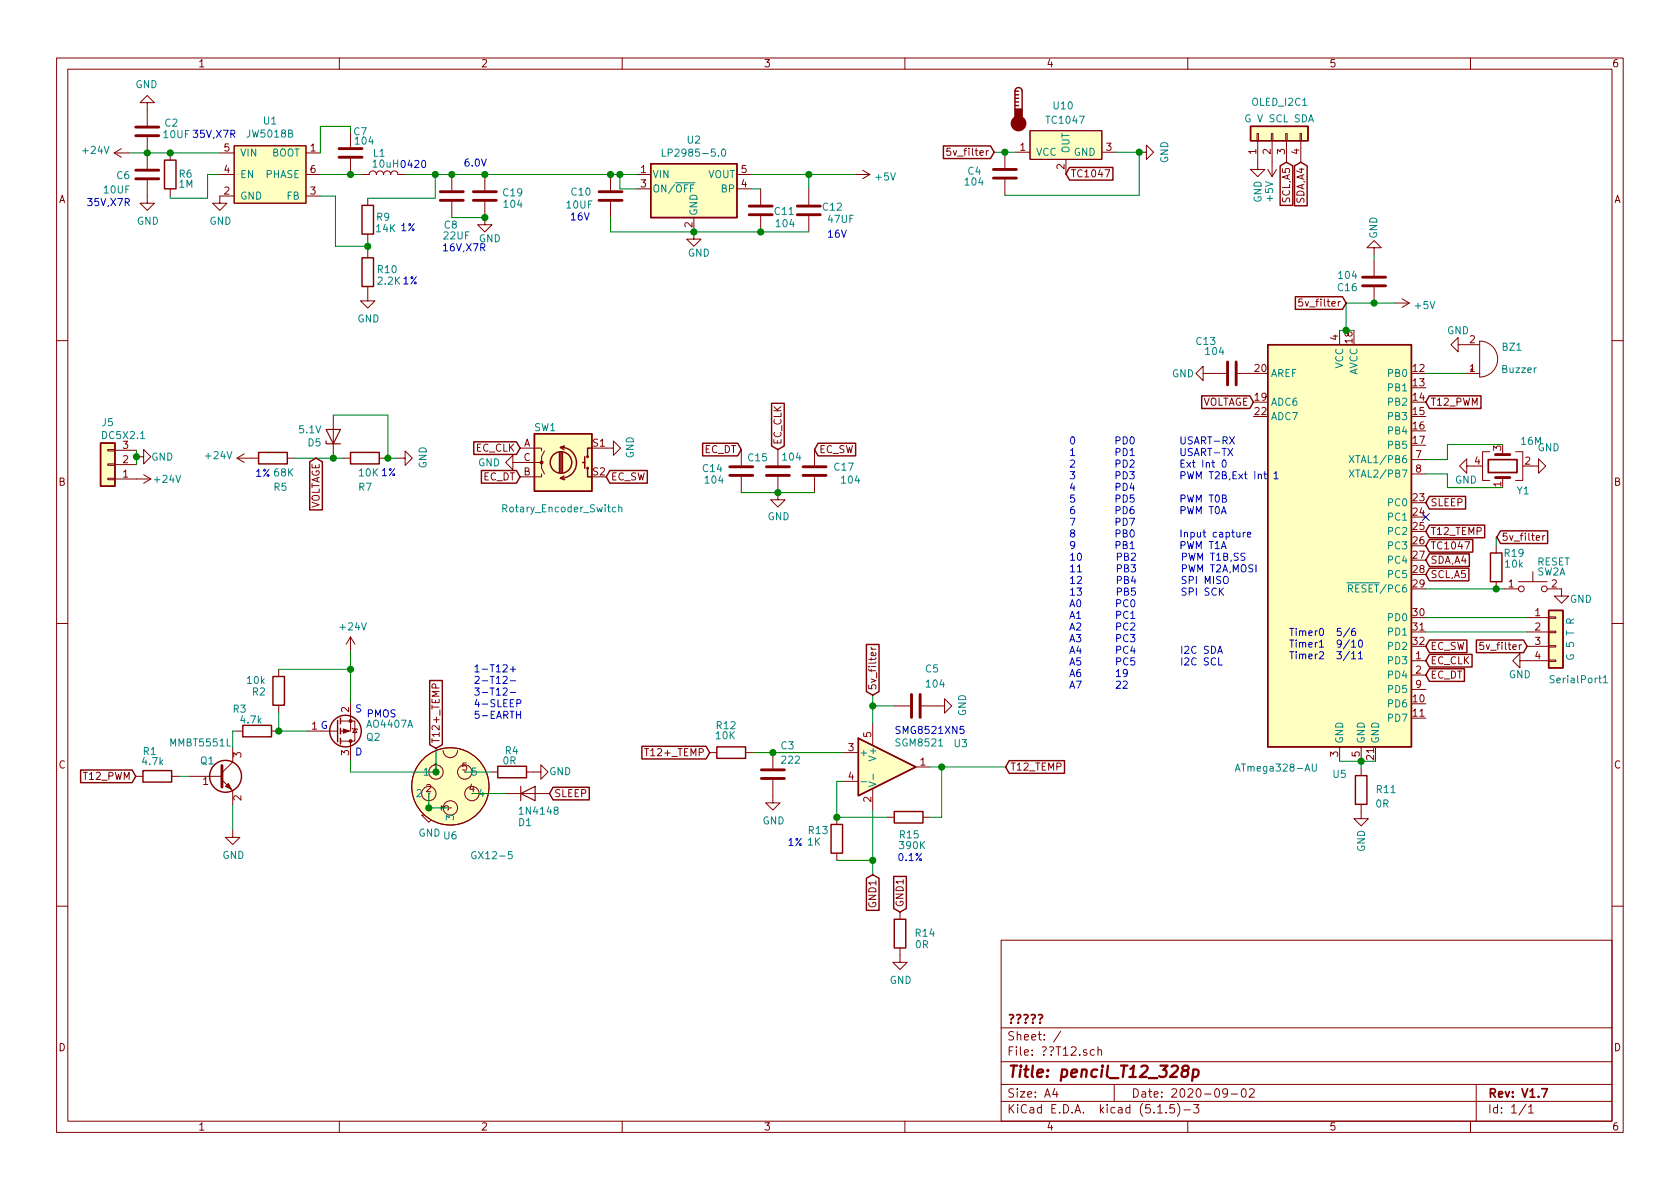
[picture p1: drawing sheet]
<svg xmlns="http://www.w3.org/2000/svg" width="297mm" height="210mm" viewBox="0 0 297 210" stroke-linecap="round" stroke-linejoin="round" font-family="sans-serif">
<g fill="none" stroke="#840000" stroke-width=".18">
<path d="M10 10.3h277v189.9h-277zM12 12.2h273v186.1h-273zM26 18.2h1.3l-1.3-1.3-1.2 1.3h1.2v4M60 10.3v1.9M110 10.3v1.9M160 10.3v1.9M210 10.3v1.9M260 10.3v1.9M20.2 27h2.5M20.2 27l1.3 .8M21.5 26.3l-1.3 .7M26 31.9v4h1.3l-1.3 1.3-1.2-1.3h1.2"/>
<path d="M26 24.3v5.5M30.1 27v1.3M30.1 33.4v1.3M38.9 30.9h2.5M38.9 27h2.5M41.4 25.8h12.7v10.1h-12.7zM41.4 34.7h-2.5v1.2h1.2l-1.2 1.3-1.3-1.3h1.3M54.1 30.9h2.5M54.1 27h2.5M54.1 34.7h2.5M62 23.2v2.8M62 28.1v2.8"/>
<path d="M64 30.9h1.3a.63 .63 0 0 1 .6-.7 .63 .63 0 0 1 .6 .7 .63 .63 0 0 1 .7-.7 .63 .63 0 0 1 .6 .7 .63 .63 0 0 1 .7-.7 .63 .63 0 0 1 .6 .7 .63 .63 0 0 1 .6-.7 .63 .63 0 0 1 .7 .7h1.2M65 35v1.3M79.9 30.9v2.7M79.9 35.7v2.8M85.7 35.7v4h1.3l-1.3 1.3-1.2-1.3h1.2M85.7 30.9v2.7M107.9 30.9v2.7M107.9 35.7v2.8M112.5 30.9h2.6M112.5 33.4h2.6M122.7 38.5v3.8h1.3l-1.3 1.3-1.3-1.3h1.3M130.3 30.9h2.5"/>
<path d="M130.3 33.4h2.5M134.5 33.4v2.8M134.5 38.2v2.8M143 33.4v2.8M143 38.2v2.8M151.3 30.9h2.5M152.5 30.1l1.3 .8M153.8 30.9l-1.3 .7M168 26.2h-.5l-.1 .6 .5-.1 .2 .2v.3l-.2 .3-.5-.1M177.7 26.9v2.8M177.7 31.7v2.8M179.6 26.9h2.5"/>
<path d="M182.1 23.1h12.7v5.1h-12.7zM188.5 28.2v2.5M194.8 26.9h2.6M195.4 30h.8l-.5 1.3M201.4 26.9h1.3v-1.3l1.3 1.3-1.3 1.3v-1.3M222.2 23.6h.3v1.3h-.3zM222.4 24.9v5.1h1.2l-1.2 1.2-1.3-1.2h1.3M224.2 30l.7 1.2M224.8 23.6h.2v1.3h-.2zM224.9 24.9v6.3M225.7 30l-.8 1.2M227.3 23.6h.3v1.3h-.3z"/>
<path d="M227.5 24.9v3.8M229.9 23.6h.2v1.3h-.2zM230 24.9v3.8M65 50.7v2.5h1.3l-1.3 1.3-1.2-1.3h1.2M65 41.4v1.3M65 44.3v1.3M230.3 52.9h-.6l-.1 .6 .5-.1 .3 .2v.3l-.3 .2-.5-.1M236.9 58.4v2.6M243 43.8h1.2l-1.2-1.3-1.3 1.3h1.3v1.3M243 46v2.8M243 50.8v2.8M246.6 53.6h2.6"/>
<path d="M247.9 52.8l1.3 .8M249.2 53.6l-1.3 .8M10 60.2h2M19 79.5h1.3v.3h-1.3zM20.3 79.6h3.8M58.9 73.4v7.6M91.9 79.2h3.9v.6M96.3 79.8l-.5 1v1h-.6M107.2 79.2h1.3v-1.2l1.2 1.2-1.2 1.3v-1.3M131.1 79.5v2.8M137.5 79.5v2.8M144 79.5v2.8"/>
<path d="M212.7 66v-1.2l-1.2 1.2 1.2 1.3v-1.3h4.1M218.8 66h2.8M257.8 61v-1.3l-1.3 1.3 1.3 1.2v-1.2h3.8M259.1 66h2.5M261.6 60.3a3.2 3.2 0 0 1 3.2 3.2 3.2 3.2 0 0 1-3.2 3.2zM263.4 79.9h-1.3v5.1h1.3M265.7 79.9v.5M268 79.9h1.2v5.1h-1.2M285 60.2h2M19 84.6h1.3v.2h-1.3zM19 82h1.3v.3h-1.3zM20.3 84.7h6.4"/>
<path d="M20.3 82.2h3.8M24.1 80.8h1.3v-1.3l1.3 1.3-1.3 1.2v-1.2M25.4 83.9l1.3 .8M26.7 84.7l-1.3 .8M41.9 81l1.3 .8M41.9 81h3.8M43.2 80.3l-1.3 .7M50.8 81h1.3M60.7 81h1.3M67.1 81h1.2M70.4 81h1.2v-1.2l1.3 1.2-1.3 1.3v-1.3M90.7 81.8v-1.3l-1.3 1.3 1.3 1.3v-1.3h5.1v1l.5 1"/>
<path d="M95.8 83.8v.5h-3.9M131.1 84.3v2.8M137.5 84.3v4.1h1.3l-1.3 1.3-1.2-1.3h1.2M144 84.3v2.8M249.6 81.3h2.5M249.6 83.8h2.5M259 95.8h.8l-.5 1.3M259.3 82.4v-1.3l-1.2 1.3 1.2 1.3v-1.3h1.3M264.5 96.5v1.3M265.7 84.4v.6M270.8 82.4h1.2v-1.3l1.3 1.3-1.3 1.3v-1.3M272.8 94.7v.8"/>
<path d="M273.2 94.7l-.4 .2M10 110.3h2M49.3 118.4v1.2M62 112.6v2.6M62 112.6l-.8 1.3M62 112.6l.7 1.3M154 114.4l.3 .4M154 114.8h.9M249.6 116.8h2.5M249.6 119.4h2.5M262.3 113.6h-.6l-.1 .6 .5-.1 .3 .2v.3l-.3 .3-.5-.2M264.5 102.9v1.2"/>
<path d="M265.9 104.1h2.6M268.5 102.9h5.1M268.7 116.8v-1.2l-1.2 1.2 1.2 1.3v-1.3h5.1M270 109.2h3.8M270 111.8h3.8M270 114.3h3.8M271 101.1v1.8M273.6 104.1h2.5v1.3h1.3l-1.3 1.3-1.3-1.3h1.3M273.8 116.7h1.3v.3h-1.3zM273.8 114.2h1.3v.2h-1.3zM273.8 109.1h1.3v.2h-1.3zM273.8 111.6h1.3v.3h-1.3z"/>
<path d="M285 110.3h2M24 137.3h1.3M30.4 137.3h1.2M33.5 137.3h5.7M39.2 137.9l1.9 1.9v2.6M41.1 132.2v2.5l-1.9 1.9M41.7 129.3h1.2M48 129.3h1.3M49.3 124.7v1.3M54.4 129.3h5.3M60.2 127.5h2.5v3.6h-2.5M62 124.2v5.1h-1.8"/>
<path d="M62 131.1v3.3M62.2 128.8l.2 .1h.7l.1 .1M62.7 128.9l.4 .6h-.7zM77 121.7v-.6l-.2-.2-.3 .1-.1 .2v.5h1.2M78.4 132.7a1.27 1.27 0 0 0 1.2 1.3 1.27 1.27 0 0 0 1.3-1.3M86.7 136.5h1.3M93.1 136.5h2.5v-1.3l1.3 1.3-1.3 1.3v-1.3M113.9 132.4h.8M125.5 133.1h1.2M131.8 133.1h1.3M136.7 137.9v4.1h1.2l-1.2 1.3-1.3-1.3h1.3M136.7 133.1v2.8"/>
<path d="M149.2 133.1h2.6M149.2 138.2h2.6M154.3 128v3.8M154.3 139.4v3.9M158.1 124.8h2.8M161.9 135.6h2.6M162.9 124.8h4.1v-1.2l1.3 1.2-1.3 1.3v-1.3M236.9 132.1v2.5M240.7 132.1v2.5M240.7 135.9v1.3M249.6 121.9h2.5M41.1 146.8v1.3h1.3l-1.3 1.2-1.2-1.2h1.2"/>
<path d="M75.8 142.9v1.2h1.3l-1.3 1.3-1.3-1.3h1.3M89.5 140.3h7.7M148 144.5v1.3M148 150.9v1.2M156.8 144.5h1.3M163.2 144.5h1.3M240.7 142.2v2.6h1.2l-1.2 1.2-1.3-1.2h1.3M10 160.2h2M159.1 167.6v2.6h1.3l-1.3 1.2-1.2-1.2h1.2M159.1 161.3v1.3M177 166.3h108v32h-108zM285 160.2h2"/>
<path d="M60 198.3v1.9M110 198.3v1.9M160 198.3v1.9M177 194.8h108M177 191.8h108M177 187.8h108M177 181.8h108M186.5 192.5l-.4 1h1M186.8 193v1M187.6 182.3l-1.3 2M190.9 186.5v.1M192.1 185.7l-.3-.1-.2 .2v.2l.5 .2v.3h-.5"/>
<path d="M193.5 185.7l-.4-.1-.3 .3v.6l.3 .1 .4-.1M194.1 185.7l.2-.1 .4 .1 .1 .9M194.1 185.1v1.5M197 191.8v3M204.7 196.8h.8M206.2 196.7v.1M207.6 195.3h-.7l-.1 .7 .2-.1 .5 .1 .2 .2-.1 .5-.2 .1-.6-.1M208.2 195.1a1.71 1.71 0 0 1 0 2.3M209.3 196.3h1.2M210 198.3v1.9M211 195.3h1l-.5 .6 .4 .1v.7l-.2 .1-.7-.1M217 193.2l-.1 .2a.48 .48 0 0 1-.6-.1v-.6a.48 .48 0 0 1 .6-.1l.1 .1a1.19 1.19 0 0 1-.2 1.2l-.5 .1"/>
<path d="M217.7 193.5h1.1M219.6 192.7l.4-.2a.94 .94 0 0 1 0 1.5 .82 .82 0 0 1-.4-1.3zM220.9 192.7l.2-.2h.4l.2 .2 .1 .3-1 1h1M260 198.3v1.9M261 191.8v6.5M269.8 195.2l-1.2 2M270.3 195.8l.4-.5v1.5M270.3 196.8h.8"/>
<circle cx="269" cy="104.1" r=".51"/>
<circle cx="273" cy="104.1" r=".51"/>
<circle cx="77.1" cy="136.5" r="1.27"/>
<circle cx="79.6" cy="139.1" r="6.8"/>
<circle cx="82.2" cy="136.5" r="1.27"/>
<circle cx="75.8" cy="140.3" r="1.27"/>
<circle cx="79.6" cy="142.9" r="1.27"/>
<circle cx="83.4" cy="140.3" r="1.27"/>
</g>
<path d="M263.1 81.3h5.1v2.3h-5.1zM178.5 179.5l.5-.1a.37 .37 0 0 1 .2 .4 .37 .37 0 0 1-.4 .3v.3M179.8 179.5l.5-.1a.38 .38 0 0 1 .2 .4 .38 .38 0 0 1-.4 .3l-.1 .3M181.1 179.5l.4-.1a.37 .37 0 0 1 .3 .4 .37 .37 0 0 1-.4 .3l-.1 .3M182.3 179.5l.5-.1 .2 .2v.3l-.3 .2-.1 .3M183.6 179.5l.5-.1a.37 .37 0 0 1 .2 .4 .37 .37 0 0 1-.3 .3l-.1 .3M178.8 180.8v.1M180 180.8v.1M181.3 180.8v.1M182.6 180.8v.1M183.9 180.8v.1M272.6 192.5h1l-.7 1.5" fill="none" stroke="#840000" stroke-width=".3"/>
<path d="M209.4 189.3l-.3-.2-.1-.3a.66 .66 0 0 1 1-.3l.2 .4a.69 .69 0 0 1-.8 .4 .65 .65 0 0 0-.4 1 .66 .66 0 0 0 .9 0 .66 .66 0 0 0 .1-.8l-.2-.2M211 189.2a.68 .68 0 0 1 .9 .1v.8a.66 .66 0 0 1-1 .2M211 189.1l-.2 2" fill="none" stroke="#840000" stroke-width=".41"/>
<g fill="none" stroke="#840000" stroke-width=".51">
<path d="M24 30.1h4.1M24 31.6h4.1M24 22.5h4.1M24 24h4.1M59.9 26.3h4.1M59.9 27.8h4.1M77.9 33.9h4M77.9 35.4h4M83.7 33.9h4.1M83.7 35.4h4.1M105.9 33.9h4.1M105.9 35.4h4.1"/>
<path d="M132.5 36.4h4M132.5 38h4M141 36.4h4M141 38h4M175.6 30h4.1M175.6 31.5h4.1M240.9 49h4.1M240.9 50.5h4.1M217 64v4.1M218.6 64v4.1M129 82.5h4.1M129 84.1h4.1"/>
<path d="M135.5 82.5h4.1M135.5 84.1h4.1M142 82.5h4M142 84.1h4M264.4 84.4h2.6M264.4 80.4h2.6M39.2 135.4v3.8M134.6 137.7h4.1M134.6 136.1h4.1M161.2 122.8v4.1M162.7 122.8v4.1"/>
</g>
<g fill="none" stroke="#840000" stroke-width=".25">
<path d="M179.5 16.1a.63 .63 0 0 1 .6-.6 .63 .63 0 0 1 .6 .6v3.2M179.5 18.7h.6M179.5 18h.6M179.5 17.4h.6M179.5 16.8h.6M179.5 16.1v3.2M179.5 16.1h.6M29.1 28.3h2v5.1h-2zM64 36.3h2v5.1h-2zM115.1 29h15.2v9.5h-15.2zM166.8 25.8h8.3l.7 1.1-.7 1.1h-8.3zM189.1 29.6h7.7v2.2h-7.7l-.6-1.1z"/>
<path d="M221.1 22.3h10.2v2.6h-10.2zM226.3 29.3l1.2-.6 1.1 .6v7h-2.3zM228.9 29.3l1.1-.6 1.1 .6v7.1h-2.2zM64 45.6h2v5.1h-2zM229 52.5h8.4l.6 1.1-.6 1.1h-8.4zM17.8 78.4h2.5v7.6h-2.5zM83.8 78.1h7.5l.6 1.1-.6 1.2h-7.5zM94.5 76.7h10.1v10.2h-10.1zM99.2 79.1a2.74 2.74 0 0 1 2.7 2.7 2.74 2.74 0 0 1-2.7 2.8M99.8 78.9l-.7 .2 .6 .4M104.6 79.2h-.7v1.6M124.2 78.4h6.2l.7 1.1-.7 1.1h-6.2z"/>
<path d="M136.4 71.3h2.3v7.6l-1.2 .6-1.1-.6zM144.7 78.4h6.6v2.2h-6.6l-.7-1.1zM212.5 70h8.5l.6 1.1-.6 1.1h-8.5zM224.2 61h25.4v71.1h-25.4zM252.7 70h9.1v2.2h-9.1l-.6-1.1zM45.7 80h5.1v2h-5.1zM54.8 81.7l1.1-.7 1.1 .7v8.5h-2.2zM62 80h5.1v2h-5.1zM85.1 83.2h6.2l.6 1.1-.6 1.1h-6.2zM98.9 80v3.6M99.2 80v3.6M99.4 80v3.6"/>
<path d="M99.7 84.2l-.6 .4 .7 .2M103 81.8h.4M103.4 80.8v2M103.9 82.8v1.5h.7M107.8 83.2h6.7v2.2h-6.7l-.6-1.1zM252.7 87.8h6.4v2.2h-6.4l-.6-1.1zM252.7 95.4h7.7v2.2h-7.7l-.6-1.1zM252.7 92.9h9.8v2.2h-9.8l-.6-1.1zM252.7 97.9h7.1v2.3h-7.1l-.6-1.1zM263.5 97.8h2.1v5.1h-2.1zM265.3 93.9h8.3v2.2h-8.3l-.6-1.1zM48.3 119.6h2v5.1h-2z"/>
<path d="M153.2 114h2.2v8.3l-1.1 .6-1.1-.6zM252.7 118.3h6.2v2.2h-6.2l-.6-1.1zM252.7 100.5h7v2.2h-7l-.6-1.1zM252.7 113.2h6.7v2.2h-6.7l-.6-1.1zM252.7 115.7h7.6v2.3h-7.6l-.6-1.2zM261 113.2h8.4l.6 1.1-.6 1.1h-8.4zM273.8 107.9h2.6v10.2h-2.6zM14.2 136.2h9.2l.6 1.1-.6 1.1h-9.2zM25.3 136.3h5.1v2h-5.1zM42.9 128.3h5.1v2h-5.1zM59.7 127.4v3.8M60.2 127v1"/>
<path d="M60.2 128.8v1M60.2 130.6v1M76 120.3h2.2v11.4l-1.1 .6-1.1-.6zM88 135.5h5.1v2h-5.1zM97.8 139.2h6.4v2.2h-6.4l-.6-1.1zM113.5 132h11.3l.7 1.1-.7 1.1h-11.3zM126.7 132.1h5.1v2h-5.1zM151.8 130.6l10.1 5-10.1 5.1zM178.4 134.5h9.8v2.2h-9.8l-.6-1.1zM239.6 137.2h2.1v5h-2.1zM146.9 145.8h2.1v5.1h-2.1zM153.2 155.3l1.1-.6 1.1 .6v5.7h-2.2z"/>
<path d="M158 155h2.2v5.6l-1.1 .7-1.1-.7zM158.1 143.5h5.1v2h-5.1zM158.1 162.6h2v5h-2z"/>
<circle cx="99.2" cy="81.8" r="1.9"/>
<circle cx="103.9" cy="82.8" r=".13"/>
<circle cx="103.9" cy="80.8" r=".13"/>
<circle cx="39.9" cy="137.3" r="2.82"/>
<circle cx="61.1" cy="129.3" r="2.79"/>
</g>
<g fill="#ffffc2" stroke="#ffffc2" stroke-width=".18">
<path d="M41.4 25.8h12.7v10.1h-12.7z"/>
<path d="M17.8 78.4h2.5v7.6h-2.5z"/>
<path d="M151.8 130.6l10.1 5-10.1 5.1z"/>
<path d="M221.1 22.3h10.2v2.6h-10.2z"/>
<path d="M94.5 76.7h10.1v10.2h-10.1z"/>
<path d="M115.1 29h15.2v9.5h-15.2z"/>
<path d="M224.2 61h25.4v71.1h-25.4z"/>
<path d="M182.1 23.1h12.7v5.1h-12.7z"/>
<path d="M273.8 107.9h2.6v10.2h-2.6z"/>
<circle cx="79.6" cy="139.1" r="6.8"/>
</g>
<g fill="none" stroke="#008484" stroke-width=".18">
<path d="M117.1 26.4v1.2h.6M121.8 32.3h1.1M122.7 32.7h-.6v1.3M127.7 26.5l.2-.1a.67 .67 0 0 1 .4 .6 .67 .67 0 0 1-.4 .6l-.3-.5zM108.9 89.7h-.4l-.2 .2 .1 .6h.5M109.4 89.8l.2-.1h.3l.1 .8M109.4 89.2v1.3M238.6 80.6l.8 1.2M238.6 83.1l.8 1.3M239.4 80.6l-.8 1.2M239.4 83.1l-.8 1.3M238.1 103.1h1.3"/>
<path d="M238.4 104.1l.6-.1 .2-.1-.1-.3-.2-.2h-.5v1.3M238.7 104.1l.5 .6M283.5 119.8l.3-.3v1.2M152.2 138.2h1M153.6 138.2l1.3 .5-1.3 .4M154.4 136.9v.9M218.4 136.4l.4-1.3 .5 1.3M218.5 136h.6M232 135.1v1l.3 .3h.2l.2-.3v-1M283.5 120.7h.7M84.1 150.7a.59 .59 0 0 0-.7 .5 .59 .59 0 0 0 .7 .6l.1-.5h-.3"/>
</g>
<g fill="#840000" stroke="#840000" stroke-width=".18">
<path d="M39.9 139.1l.5-.5 .5 1z"/>
<path d="M60.7 128.9l1 .4-1 .4z"/>
<circle cx="95.8" cy="81.8" r=".25"/>
<circle cx="62" cy="127.5" r=".25"/>
<circle cx="62" cy="131.1" r=".25"/>
</g>
<path d="M57.7 78v.5h2.5M57.7 75.9h2.5l-1.3 2.6zM92.1 139.1v2.5M92.1 140.3l2.5-1.2v2.5z" fill="none" stroke="#840000" stroke-width=".2"/>
<g fill="#840000" stroke="#840000" stroke-width=".25">
<path d="M179.5 19.3h1.2v1.9h-1.2z"/>
<circle cx="180.1" cy="21.8" r="1.27"/>
</g>
<g fill="none" stroke="#008400" stroke-width=".18">
<path d="M22.7 27h16.2M38.9 30.9h-2.2v4.1h-6.6v-.3M56.6 30.9h7.4M56.6 34.7h2.7v8.9h5.7M62 23.2v-.9h-5.4v4.7M71.6 30.9h40.9M77 30.9v4.1h-12M79.9 38.5h5.8M107.9 38.5v2.5h35.1M109.6 30.9v2.5h2.9M132.8 30.9h18.5M132.8 33.4h1.7"/>
<path d="M143 30.9v2.5M175.8 26.9h3.8M197.4 26.9h4v7.6h-23.7M65 42.7v1.6M243 45.1v.9M246.6 53.6h-8.6v4.8h-1.1M24.1 79.6v2.6M58.9 73.4h9.7v7.6M252.1 66h7M265.7 78.6h-9.8v2.7h-3.8M52.1 81h8.6M68.3 81h2.1"/>
<path d="M131.1 87.1h12.9M252.1 83.8h3.8v2.4h9.8M264.7 95h-.2v1.5M49.3 118.4h12.7M62 115.2v9M252.1 111.8h17.9M252.1 109.2h17.9M252.1 104.1h13.8M31.6 137.3h1.9M41.7 129.3h-.6v2.9M49.3 126v3.3h5.1M77.1 132.3v4.2h-15.1v-2.1"/>
<path d="M82.2 136.5h4.5M133.1 133.1h16.1M149.2 138.2h-1.2v6.3h8.8M154.3 122.9v5.1M154.3 124.8h3.8M164.5 135.6h13.3M166.5 135.6v8.9h-2M236.9 134.6h6.3M240.7 134.6v1.3M41.1 142.4v4.4M75.8 140.3v2.6h3.8M83.4 140.3h6.1"/>
<path d="M148 152.1h6.3M154.3 143.3v11.4"/>
</g>
<g fill="none" stroke="#0000c2" stroke-width=".18">
<path d="M74.7 28.4h.2a.69 .69 0 0 1 .4 .6 .69 .69 0 0 1-.4 .6 .83 .83 0 0 1-.2-1.2zM197.3 77.9l.6-.1 .1-.4-.2-.2h-.5v1.3M197.3 80l.6-.1 .1-.5-.2-.1h-.5v1.3M198.6 77.2a.64 .64 0 0 1 .7 .7 .64 .64 0 0 1-.7 .6zM198.6 79.3a.64 .64 0 0 1 .7 .6 .64 .64 0 0 1-.7 .7zM199.8 79.6l.4-.3v1.3M199.9 77.4l.2-.2a.67 .67 0 0 1 .5 .7 .67 .67 0 0 1-.5 .6l-.3-.5zM208.8 77.2v1.1l.3 .2h.3l.1-.2v-1.1M208.8 79.3v1l.3 .3 .3-.1 .1-.2v-1M210.8 77.3l-.5-.1-.2 .2v.3l.6 .3 .1 .3-.2 .2h-.5M210.8 79.4l-.5-.1-.2 .1v.4l.6 .2 .1 .3-.2 .3-.5-.1M211.2 78.5l.4-1.3 .4 1.3"/>
<path d="M211.3 78.2h.6M212.4 77.9l.7-.1 .1-.1-.1-.3-.2-.2h-.5v1.3M212.4 80l.7-.1 .1-.2-.1-.3-.2-.1h-.5v1.3M212.8 77.9l.4 .6M212.8 80l.4 .6M213.5 77.2h.7M213.5 79.3h.7M213.9 77.2v1.3M213.9 79.3v1.3M214.7 78h.9M216.1 79.3h.7M216.3 77.9l.6-.1 .1-.1-.1-.3-.2-.2h-.4v1.3"/>
<path d="M216.4 79.3v1.3M216.6 77.9l.4 .6M217.1 79.3l.9 1.3M217.4 77.2l.9 1.3M218 79.3l-.9 1.3M218.3 77.2l-.9 1.3M197.3 82h.6l.1-.5-.2-.1h-.5v1.2M197.3 84.1l.6-.1 .1-.5-.2-.1h-.5v1.3M197.3 86.1h.6l.1-.5-.2-.1h-.5v1.2M197.3 88.2l.6-.1 .1-.5-.2-.1h-.5v1.3M197.3 90.2h.6l.1-.5-.2-.1h-.5v1.3M197.3 92.3l.6-.1 .1-.4-.2-.2h-.5v1.3"/>
<path d="M197.3 94.4l.6-.1 .1-.5-.2-.1h-.5v1.3M197.3 96.4h.6l.1-.5-.2-.1h-.5v1.2M197.6 98.5l.6-.1 .1-.2-.1-.3-.2-.1h-.4v1.3M198.6 81.4a.64 .64 0 0 1 .7 .6 .64 .64 0 0 1-.7 .6zM198.6 83.4a.64 .64 0 0 1 .7 .6 .64 .64 0 0 1-.7 .7zM198.6 85.5a.64 .64 0 0 1 .7 .6 .64 .64 0 0 1-.7 .6zM198.6 87.5a.64 .64 0 0 1 .7 .7 .64 .64 0 0 1-.7 .6zM198.6 89.6a.64 .64 0 0 1 .7 .6 .64 .64 0 0 1-.7 .7zM198.6 91.6a.64 .64 0 0 1 .7 .7 .64 .64 0 0 1-.7 .6zM198.6 94.3h.5l.2-.2-.1-.3-.6-.1v1.3h.5l.2-.2v-.3l-.3-.2M198.6 96.4l.5-.1 .2-.2-.1-.2-.6-.1v1.2h.5l.2-.1v-.3l-.3-.2M198.8 98.4h.6v-.5l-.6-.1v1.3h.5l.3-.2v-.3l-.3-.2"/>
<path d="M199.7 83.4h.8l-.4 .5 .4 .1v.6l-.2 .1-.6-.1M199.7 91.6h.9l-.5 1.3M199.8 81.5l.5-.1 .2 .1v.2v.2l-.8 .7h.8M199.8 96.1l.4-.3v1.2M199.8 80.6h.7M199.8 97h.7M199.9 93.8l.2-.1a.67 .67 0 0 1 .5 .6 .67 .67 0 0 1-.5 .7l-.3-.5zM200 99.9h.8l-.4 .4 .3 .2v.6h-.5l-.2-.1M200.1 97.9l.4-.1 .3 .4-.1 .2-.7 .7h.8M200.1 85.4l-.3 .9h.8M200.4 89.6h-.2a.79 .79 0 0 0-.1 1.3l.4-.2v-.5l-.4-.1-.3 .2M200.4 85.9v.8"/>
<path d="M200.5 87.5h-.6l-.1 .6 .2-.1 .5 .1v.6l-.2 .1-.5-.1M208.8 84.1l.6-.1 .1-.2v-.3l-.2-.1h-.5v1.3M208.8 88.2l.6-.1 .1-.1v-.4l-.2-.1h-.5v1.3M208.8 90.2h.6l.1-.2v-.3l-.2-.1h-.5v1.3M208.8 96.4h.6l.1-.2v-.3l-.2-.1h-.5v1.2M208.8 82h.4M208.8 93.7v1.3M209.1 98.5l.6-.1v-.5l-.2-.1h-.4v1.3M209.4 81.4h-.6v1.2h.6M209.4 94.3l.2-.2 .3 .1 .1 .8M209.4 94.1v.9M209.9 81.8l.6 .8"/>
<path d="M210 83.4l.3 1.3 .2-.9 .2 .9 .3-1.3M210 87.5l.3 1.3 .2-.9 .2 .9 .3-1.3M210 89.6l.3 1.3 .2-1 .2 1 .3-1.3M210 95.8l.3 1.2 .2-.9 .2 .9 .3-1.2M210.2 97.8l.3 1.3 .2-.9 .3 .9 .3-1.3M210.2 99.9l.3 1.2 .2-.9 .3 .9 .3-1.2M210.5 81.8l-.6 .8M210.6 94.2l.3-.1 .3 .3-.2 .5h-.4M210.6 94.1v1.3M210.8 81.8h.5M211 81.4v1l.3 .2M211.2 80.6l.4-1.3 .4 1.3"/>
<path d="M211.3 80.2h.6M211.5 84.7v-1.3l.5 .9 .4-.9v1.3M211.5 88.8v-1.3l.5 .9 .4-.9v1.3M211.5 90.9v-1.3l.5 .9 .4-.9v1.3M211.5 97v-1.2l.5 .9 .4-.9v1.2M211.7 94.1l.1 .8 .3 .1 .2-.2M211.8 99.1v-1.3l.4 .9 .4-.9v1.3M212.3 94.1v.9M212.7 81.4v1.2M212.7 94.1h.5M212.9 93.7v1.1l.3 .2M213.3 81.9l.2-.1h.3v.8"/>
<path d="M213.3 81.8v.8M213.8 83.4h.7M213.8 87.5h.7M213.8 89.6h.7M213.8 95.8h.7M214 97.8h.7M214 99.9h.7M214.1 83.4v1.3M214.1 87.5v1.3M214.1 89.6v1.3M214.1 95.8v1.2M214.2 81.8h.5"/>
<path d="M214.4 97.8v1.3M214.4 99.9v1.2M214.5 81.4v1l.2 .2M214.7 80.1h.9M214.9 83.5l.4-.1 .3 .4-.8 .9h.8M214.9 96.1l.3-.3v1.2M214.9 97h.7M215 87.6l.2-.1a.67 .67 0 0 1 .4 .7 .67 .67 0 0 1-.4 .6l-.3-.5zM215 89.7l.2-.1a.67 .67 0 0 1 .4 .6 .67 .67 0 0 1-.4 .7l-.3-.5zM215.1 94.2l-.4-.1-.2 .3 .1 .5h.5M215.1 98.2l.4-.4v1.3M215.1 100l.5-.1 .2 .3v.2l-.8 .7h.8"/>
<path d="M215.1 99.1h.7M215.6 94.2h.5l.1 .8M216 90.9l.4-1.3 .4 1.3M216 97l.4-1.2 .4 1.2M216.1 90.5h.6M216.1 96.7h.6M216.1 84h.6v-.5l-.6-.1v1.3h.5l.3-.3v-.2l-.3-.2M216.1 88.1h.6v-.5l-.6-.1v1.3h.5l.3-.2v-.2l-.3-.3M216.2 81.5l.2-.1a.69 .69 0 0 1 .4 .6 .69 .69 0 0 1-.4 .6l-.3-.2v-.3zM216.2 94.4l-.4 .1-.2 .2v.2h.6M216.4 98.4h.5l.1-.2v-.3l-.6-.1v1.3h.5l.1-.1 .1-.4-.3-.2M216.8 94.2l.4-.1 .2 .3-.1 .5h-.5"/>
<path d="M216.8 94.1v1.3M217.5 84.6l-.2 .3M217.7 99l-.1 .3M217.8 94.1h.5M218 93.7v1.1l.3 .2M218 84h.4M218.6 83.4h-.6v1.3h.6M218.7 94.1v.8l.3 .1 .2-.2M218.9 97.9l-.5-.1-.1 .1-.1 .3 .1 .2 .5 .1 .1 .4-.2 .2-.5-.1M219 83.8l.7 .9M219.2 94.1v.9M219.7 83.8l-.7 .9"/>
<path d="M219.8 94.1v.9M220 83.8h.5M220.1 97.9l-.5-.1-.1 .1v.4l.5 .2 .1 .4-.2 .2-.5-.1M220.2 83.4v1.1l.3 .2M220.2 94.1l-.4 .3M220.5 94.5l.7-.1-.1-.2-.4-.1-.2 .2 .1 .6h.5M221.5 99.9h-.5l-.1 .1v.4l.6 .3v.2l-.2 .2h-.5M221.9 83.4v1.3M222.1 99.9v1.2M222.5 84l.2-.2 .3 .1v.8M222.5 83.8v.9M223.4 83.8h.5"/>
<path d="M223.6 83.4v1.1l.3 .2M225.3 83.8l.3-.4v1.3M225.3 84.7h.7M89 119.7l.4-.1 .3 .4-.8 .9h.8M90.2 118.3h1M90.7 117.9v.9M197.4 118.7l.3-.3v1.3M197.4 119.7h.7M197.4 106.7l.7-.1v-.4l-.2-.2h-.5v1.3M197.4 108.8l.7-.1v-.5l-.2-.1h-.5v1.3M197.4 110.8l.7-.1v-.4l-.2-.1h-.5v1.2M197.4 112.9l.7-.1v-.5l-.2-.1h-.5v1.3"/>
<path d="M197.4 114.9l.7-.1v-.4l-.2-.1h-.5v1.2M197.4 117l.7-.1v-.4l-.2-.2h-.5v1.3M197.6 100.5h.6l.1-.2-.1-.3-.2-.1h-.4v1.2M197.6 102.6l.6-.1 .1-.1-.1-.3-.2-.2h-.4v1.3M197.6 104.6h.6l.1-.2-.1-.3-.2-.1h-.4v1.3M198.8 100.5l.6-.1v-.4l-.6-.1v1.2h.5l.3-.2v-.2l-.3-.2M198.8 102.5h.6v-.4l-.6-.2v1.3h.5l.3-.2v-.2l-.3-.3M198.8 104.6l.6-.1v-.4l-.6-.1v1.3h.5l.3-.3v-.2l-.3-.2M199.3 118.9l-.2 .3-.4-.1-.1-.2 .1-.4 .1-.1h.3l.2 .2a.97 .97 0 0 1-.2 1l-.4 .1M199.4 106.2a.6 .6 0 0 0-.8 .4 .6 .6 0 0 0 .6 .7l.2-.1M199.4 108.2a.6 .6 0 0 0-.8 .4 .6 .6 0 0 0 .6 .8l.2-.2M199.4 110.3a.6 .6 0 0 0-.8 .4 .6 .6 0 0 0 .6 .7l.2-.1"/>
<path d="M199.4 112.3a.6 .6 0 0 0-.8 .5 .6 .6 0 0 0 .6 .7l.2-.1M199.4 114.4a.6 .6 0 0 0-.8 .4 .6 .6 0 0 0 .6 .7l.2-.1M199.4 116.5a.6 .6 0 0 0-.8 .4 .6 .6 0 0 0 .6 .7l.2-.1M199.9 112.2h.8l-.5 .5 .4 .1 .1 .5-.3 .2-.5-.1M199.9 108.5l.4-.4v1.3M199.9 110.3l.5-.1 .3 .3-.8 .9h.8M199.9 109.4h.8M200.1 106.2l.1-.2a.67 .67 0 0 1 .5 .7 .67 .67 0 0 1-.5 .6l-.2-.2-.1-.3zM200.2 114.2l-.3 .9h.8M200.4 101.9l-.3 .9h.7M200.5 114.7v.8M200.6 116.3h-.6l-.1 .6 .5-.1 .3 .3v.3l-.3 .2-.5-.1"/>
<path d="M200.7 102.4v.8M200.7 104h-.6v.6l.1-.1h.5v.6l-.2 .2-.4-.2M208.9 114.3v1.2M208.9 116.3v1.3M209.1 100.5l.6-.1v-.4l-.2-.1h-.4v1.2M209.5 114.4l.5-.1 .2 .3-.8 .9h.8M209.5 116.5l.5-.2 .2 .4-.8 .9h.8M209.7 102l-.5-.1-.1 .2-.1 .2 .1 .2 .5 .2 .1 .3-.2 .2-.5-.1M209.7 104.1l-.5-.1-.1 .1-.1 .2 .1 .2 .5 .2 .1 .3-.2 .3-.5-.1M210.3 102.6l.6-.1 .1-.1-.1-.3-.2-.2h-.4v1.3M210.3 104.6h.6l.1-.2-.1-.3-.2-.1h-.4v1.3M211.5 114.4a.6 .6 0 0 0-.9 .4 .6 .6 0 0 0 .6 .7l.3-.1"/>
<path d="M211.5 116.5a.6 .6 0 0 0-.9 .4 .6 .6 0 0 0 .6 .7l.3-.1M211.5 101.9v1.3M211.5 104v1.3M211.8 101.1v-1.2l.4 .9 .4-.9v1.2M213.1 103.2v-1.3l.4 .9 .4-.9v1.3M213.7 114.3h-.5l-.2 .1v.4l.5 .2 .2 .3-.3 .2h-.5M213.7 116.4l-.5-.1-.2 .2v.3l.5 .3 .2 .3-.3 .2-.5-.1M213.8 104.1l-.5-.1-.2 .1v.4l.6 .2 .1 .3-.3 .3-.4-.1M214.2 114.3a.64 .64 0 0 1 .7 .6 .64 .64 0 0 1-.7 .6zM214.6 101.9v1.3M214.9 116.5a.51 .51 0 0 0-.6 0 .51 .51 0 0 0-.2 .6 .46 .46 0 0 0 .3 .5 .46 .46 0 0 0 .5-.1M215 104.1a.6 .6 0 0 0-.8 .4 .6 .6 0 0 0 .6 .8l.2-.2"/>
<path d="M215.3 115.5l.4-1.2 .4 1.2M215.4 115.2h.6M215.5 116.3v1.3h.6M215.6 104v1.3M215.8 104.5l.5 .8M215.8 102l-.5-.1-.1 .2v.4l.5 .2 .1 .3-.2 .2-.5-.1M216.2 101.1l.4-1.2 .4 1.2M216.3 100.8h.6M216.3 104l-.7 .7M216.4 102.1l.2-.2a.45 .45 0 0 1 .6 .5v.4l-.2 .3h-.5a1 1 0 0 1-.1-1zM217.5 101.1l-.1 .2M218.1 101.1v-1.2l.4 .9 .4-.9v1.2"/>
<path d="M219.5 100l.3-.1a.44 .44 0 0 1 .5 .4l-.1 .7-.2 .1h-.4a1 1 0 0 1-.1-1.1zM238.6 111.1l-1.1 1.6M238.6 113.1l-1.1 1.7M238.6 115.2l-1.1 1.6M239 113.5l.3-.3v1.2M239 115.6l.3-.4v1.3M239 114.4h.7M239 116.5h.7M239.6 111.1h-.3a.79 .79 0 0 0-.1 1.3l.4-.1 .1-.4-.3-.3h-.2l-.2 .3M240.2 115.6l.3-.4v1.3M240.2 116.5h.7M240.3 113.3l.2-.1a.69 .69 0 0 1 .4 .6 .69 .69 0 0 1-.4 .6l-.3-.2v-.2z"/>
<path d="M89 121.8l.4-.1 .3 .3-.8 .9h.8M90.2 120.4h1M90.2 122.4h1M91.3 126.4h.7M91.4 124.4l.6-.1v-.5l-.1-.1h-.5v1.3M92 125.8v1.2M170.4 128.4h-.6l-.1 .7 .5-.2 .3 .3v.3l-.3 .2-.5-.1M197.4 120.6l.5-.2 .2 .4-.8 .9h.8M198.6 120.6l.5-.2 .2 .4v.2l-.8 .7h.8"/>
</g>
<g fill="#008400" stroke="#008400" stroke-width=".25">
<circle cx="85.7" cy="38.5" r=".51"/>
<circle cx="109.6" cy="30.9" r=".51"/>
<circle cx="108" cy="30.9" r=".51"/>
<circle cx="68.6" cy="81" r=".51"/>
<circle cx="58.9" cy="81" r=".51"/>
<circle cx="201.4" cy="26.9" r=".51"/>
<circle cx="134.5" cy="41" r=".51"/>
<circle cx="137.5" cy="87.1" r=".51"/>
<circle cx="154.3" cy="152.1" r=".51"/>
<circle cx="49.3" cy="129.3" r=".51"/>
<circle cx="30.1" cy="27" r=".51"/>
<circle cx="240.7" cy="134.6" r=".51"/>
<circle cx="154.3" cy="124.8" r=".51"/>
<circle cx="264.5" cy="104.1" r=".51"/>
<circle cx="77" cy="30.9" r=".51"/>
<circle cx="77.1" cy="136.5" r=".51"/>
<circle cx="75.8" cy="142.9" r=".51"/>
<circle cx="166.5" cy="135.6" r=".51"/>
<circle cx="24.1" cy="80.8" r=".51"/>
<circle cx="79.9" cy="30.9" r=".51"/>
<circle cx="85.7" cy="30.9" r=".51"/>
<circle cx="148" cy="144.5" r=".51"/>
<circle cx="136.7" cy="133.1" r=".51"/>
<circle cx="243" cy="53.6" r=".51"/>
<circle cx="26" cy="27" r=".51"/>
<circle cx="238" cy="58.4" r=".51"/>
<circle cx="177.7" cy="26.9" r=".51"/>
<circle cx="143" cy="30.9" r=".51"/>
<circle cx="62" cy="30.9" r=".51"/>
<circle cx="62" cy="118.4" r=".51"/>
<circle cx="65" cy="43.6" r=".51"/>
<circle cx="122.7" cy="41" r=".51"/>
</g>
<path d="M251.5 90.8l1.2 1.2M252.7 90.8l-1.2 1.2" fill="none" stroke="#000084" stroke-width=".18"/>
<text font-size="2.8" fill="#840000" x="178" y="190.5">Title: pencil_T12_328p</text>
<g font-size="2.1" fill="#840000">
<text x="178" y="184">Sheet: /</text>
<text x="178" y="186.7">File: T12.sch</text>
<text x="178" y="196.9">KiCad E.D.A. kicad (5.1.5)-3</text>
<text x="178" y="194.1">Size: A4</text>
<text x="200" y="194.1">Date: 2020-09-02</text>
<text x="263" y="194.1">Rev: V1.7</text>
<text x="263" y="196.9">Id: 1/1</text>
</g>
<g font-size="1.8" fill="#840000">
<text x="35" y="11.9">1</text>
<text x="85" y="11.9">2</text>
<text x="135" y="11.9">3</text>
<text x="185" y="11.9">4</text>
<text x="235" y="11.9">5</text>
<text x="285" y="11.9">6</text>
<text x="39.6" y="26.8">5</text>
<text x="54.9" y="26.8">1</text>
<text x="168.2" y="27.6">5v_filter</text>
<text x="180.4" y="26.7">1</text>
<text x="188.2" y="29.9" transform="rotate(-90 188.2 29.9)">2</text>
<text x="195.6" y="26.7">3</text>
<text x="222.1" y="27.3" transform="rotate(-90 222.1 27.3)">1</text>
<text x="224.7" y="27.3" transform="rotate(-90 224.7 27.3)">2</text>
<text x="227.2" y="27.3" transform="rotate(-90 227.2 27.3)">3</text>
<text x="229.7" y="27.3" transform="rotate(-90 229.7 27.3)">4</text>
<text x="10.4" y="35.9">A</text>
<text x="39.6" y="34.4">2</text>
<text x="39.6" y="30.6">4</text>
<text x="54.9" y="34.4">3</text>
<text x="54.9" y="30.6">6</text>
<text x="113.3" y="30.6">1</text>
<text x="113.3" y="33.1">3</text>
<text x="131.1" y="33.1">4</text>
<text x="131.1" y="30.6">5</text>
<text x="189.3" y="31.4">TC1047</text>
<text x="228.1" y="35.8" transform="rotate(-90 228.1 35.8)">SCL,A5</text>
<text x="230.6" y="36" transform="rotate(-90 230.6 36)">SDA,A4</text>
<text x="285.4" y="35.9">A</text>
<text x="122.4" y="40.2" transform="rotate(-90 122.4 40.2)">2</text>
<text x="230.4" y="54.2">5v_filter</text>
<text x="221.9" y="65.8">20</text>
<text x="236.6" y="60.2" transform="rotate(-90 236.6 60.2)">4</text>
<text x="249.9" y="65.8">12</text>
<text x="259.9" y="65.8">1</text>
<text x="259.9" y="60.7">2</text>
<text x="212.3" y="71.7">VOLTAGE</text>
<text x="221.9" y="70.9">19</text>
<text x="249.9" y="68.3">13</text>
<text x="249.9" y="70.9">14</text>
<text x="252.9" y="71.7">T12_PWM</text>
<text x="221.9" y="73.4">22</text>
<text x="249.9" y="73.4">15</text>
<text x="249.9" y="75.9">16</text>
<text x="21.7" y="81.9">2</text>
<text x="21.7" y="79.4">3</text>
<text x="84.1" y="79.9">EC_CLK</text>
<text x="92.6" y="79">A</text>
<text x="92.6" y="81.5">C</text>
<text x="104.9" y="79">S1</text>
<text x="124.5" y="80.1">EC_DT</text>
<text x="138.2" y="78.7" transform="rotate(-90 138.2 78.7)">EC_CLK</text>
<text x="144.8" y="80.1">EC_SW</text>
<text x="249.9" y="78.5">17</text>
<text x="250.3" y="81">7</text>
<text x="250.3" y="83.6">8</text>
<text x="260.8" y="82.2">4</text>
<text x="265.4" y="79.7" transform="rotate(-90 265.4 79.7)">3</text>
<text x="269.6" y="82.2">2</text>
<text x="10.4" y="85.9">B</text>
<text x="21.7" y="84.4">1</text>
<text x="85.4" y="85">EC_DT</text>
<text x="92.6" y="84.1">B</text>
<text x="104.9" y="84.1">S2</text>
<text x="108" y="85">EC_SW</text>
<text x="249.9" y="88.6">23</text>
<text x="252.9" y="89.5">SLEEP</text>
<text x="265.4" y="86.1" transform="rotate(-90 265.4 86.1)">1</text>
<text x="285.4" y="85.9">B</text>
<text x="56.5" y="90.4" transform="rotate(-90 56.5 90.4)">VOLTAGE</text>
<text x="249.9" y="91.2">24</text>
<text x="249.9" y="93.7">25</text>
<text x="252.9" y="94.6">T12_TEMP</text>
<text x="265.5" y="95.6">5v_filter</text>
<text x="249.9" y="96.3">26</text>
<text x="249.9" y="98.8">27</text>
<text x="249.9" y="101.3">28</text>
<text x="252.9" y="97.1">TC1047</text>
<text x="252.9" y="99.7">SDA,A4</text>
<text x="249.9" y="103.9">29</text>
<text x="252.9" y="102.2">SCL,A5</text>
<text x="266.7" y="103.9">1</text>
<text x="274.3" y="103.9">2</text>
<text x="249.9" y="109">30</text>
<text x="249.9" y="111.5">31</text>
<text x="271.4" y="109">1</text>
<text x="271.4" y="111.5">2</text>
<text x="249.9" y="114">32</text>
<text x="250.3" y="116.6">1</text>
<text x="250.3" y="119.1">2</text>
<text x="252.9" y="114.9">EC_SW</text>
<text x="252.9" y="117.5">EC_CLK</text>
<text x="262.4" y="114.9">5v_filter</text>
<text x="271.4" y="114">3</text>
<text x="271.4" y="116.6">4</text>
<text x="61.7" y="126" transform="rotate(-90 61.7 126)">2</text>
<text x="154.9" y="122.1" transform="rotate(-90 154.9 122.1)">5v_filter</text>
<text x="249.9" y="124.2">10</text>
<text x="250.3" y="121.7">9</text>
<text x="252.9" y="120">EC_DT</text>
<text x="77.7" y="131.5" transform="rotate(-90 77.7 131.5)">T12+_TEMP</text>
<text x="154.1" y="130.4" transform="rotate(-90 154.1 130.4)">5</text>
<text x="249.9" y="126.7">11</text>
<text x="10.4" y="135.9">C</text>
<text x="14.9" y="137.9">T12_PWM</text>
<text x="42.7" y="134" transform="rotate(-90 42.7 134)">3</text>
<text x="61.7" y="133.6" transform="rotate(-90 61.7 133.6)">3</text>
<text x="76.6" y="136.3">1</text>
<text x="81.7" y="136.3">5</text>
<text x="114.7" y="133.7">T12+_TEMP</text>
<text x="150" y="132.8">3</text>
<text x="150" y="137.9">4</text>
<text x="162.7" y="135.4">1</text>
<text x="178.6" y="136.3">T12_TEMP</text>
<text x="236.6" y="133.8" transform="rotate(-90 236.6 133.8)">3</text>
<text x="240.4" y="133.8" transform="rotate(-90 240.4 133.8)">5</text>
<text x="243" y="134.3" transform="rotate(-90 243 134.3)">21</text>
<text x="285.4" y="135.9">C</text>
<text x="35.9" y="138.8">1</text>
<text x="42.7" y="141.6" transform="rotate(-90 42.7 141.6)">2</text>
<text x="75.3" y="140.1">2</text>
<text x="79.4" y="143.4" transform="rotate(-90 79.4 143.4)">3</text>
<text x="83" y="140.1">4</text>
<text x="97.9" y="141">SLEEP</text>
<text x="154.1" y="141.8" transform="rotate(-90 154.1 141.8)">2</text>
<text x="154.9" y="160.4" transform="rotate(-90 154.9 160.4)">GND1</text>
<text x="159.8" y="160.5" transform="rotate(-90 159.8 160.5)">GND1</text>
<text x="10.4" y="185.9">D</text>
<text x="285.4" y="185.9">D</text>
<text x="35" y="199.9">1</text>
<text x="85" y="199.9">2</text>
<text x="135" y="199.9">3</text>
<text x="185" y="199.9">4</text>
<text x="235" y="199.9">5</text>
<text x="285" y="199.9">6</text>
</g>
<g font-size="1.8" fill="#008484">
<text x="24" y="15.6">GND</text>
<text x="29.2" y="22.4">C2</text>
<text x="46.6" y="22">U1</text>
<text x="62.6" y="23.9">C7</text>
<text x="185.2" y="21.9">TC1047</text>
<text x="186.3" y="19.3">U10</text>
<text x="220.5" y="21.6">G V SCL SDA</text>
<text x="221.5" y="18.7">OLED_I2C1</text>
<text x="14.8" y="27.2">+24V</text>
<text x="42.4" y="27.7">VIN</text>
<text x="43.8" y="24.3">JW5018B</text>
<text x="48" y="27.7">BOOT</text>
<text x="62.9" y="25.6">104</text>
<text x="66" y="27.7">L1</text>
<text x="118.1" y="27.7">LP2985-5.0</text>
<text x="121.6" y="25.4">U2</text>
<text x="183.1" y="27.6">VCC</text>
<text x="189.1" y="27.2" transform="rotate(-90 189.1 27.2)">OUT</text>
<text x="189.9" y="27.6">GND</text>
<text x="206.6" y="28.9" transform="rotate(-90 206.6 28.9)">GND</text>
<text x="18.5" y="34.2">10UF</text>
<text x="20.7" y="31.7">C6</text>
<text x="31.7" y="33.2">1M</text>
<text x="31.7" y="31.4">R6</text>
<text x="42.4" y="35.3">GND</text>
<text x="42.4" y="31.5">EN</text>
<text x="47" y="31.5">PHASE</text>
<text x="50.7" y="35.3">FB</text>
<text x="89" y="34.7">C19</text>
<text x="101.1" y="34.6">C10</text>
<text x="115.3" y="31.5">VIN</text>
<text x="115.3" y="34">ON/OFF</text>
<text x="125.1" y="31.5">VOUT</text>
<text x="127.6" y="34">BP</text>
<text x="154.9" y="31.9">+5V</text>
<text x="170.7" y="32.8">104</text>
<text x="171.2" y="30.9">C4</text>
<text x="223.1" y="35.9" transform="rotate(-90 223.1 35.9)">GND</text>
<text x="225.1" y="35.6" transform="rotate(-90 225.1 35.6)">+5V</text>
<text x="24.2" y="39.7">GND</text>
<text x="37" y="39.7">GND</text>
<text x="66.6" y="39">R9</text>
<text x="78.6" y="40.4">C8</text>
<text x="89.2" y="36.7">104</text>
<text x="100.3" y="36.9">10UF</text>
<text x="123.3" y="38.2" transform="rotate(-90 123.3 38.2)">GND</text>
<text x="137" y="38">C11</text>
<text x="137.3" y="40.2">104</text>
<text x="145.5" y="37.3">C12</text>
<text x="146.5" y="39.4">47UF</text>
<text x="78.5" y="42.3">22UF</text>
<text x="84.7" y="42.8">GND</text>
<text x="121.6" y="45.4">GND</text>
<text x="243.5" y="42.2" transform="rotate(-90 243.5 42.2)">GND</text>
<text x="66.8" y="48.3">R10</text>
<text x="236.6" y="51.5">C16</text>
<text x="236.8" y="49.3">104</text>
<text x="63.2" y="57">GND</text>
<text x="250.3" y="54.7">+5V</text>
<text x="255.9" y="59.1">GND</text>
<text x="211.6" y="61">C13</text>
<text x="213.3" y="62.8">104</text>
<text x="237.5" y="65.2" transform="rotate(-90 237.5 65.2)">VCC</text>
<text x="265.7" y="62">BZ1</text>
<text x="265.7" y="66">Buzzer</text>
<text x="207.2" y="66.7">GND</text>
<text x="224.7" y="71.7">ADC6</text>
<text x="224.7" y="66.7">AREF</text>
<text x="240" y="66.5" transform="rotate(-90 240 66.5)">AVCC</text>
<text x="245.6" y="66.7">PB0</text>
<text x="245.6" y="69.2">PB1</text>
<text x="245.6" y="71.7">PB2</text>
<text x="18.1" y="75.4">J5</text>
<text x="18.3" y="77.6">DC5X2.1</text>
<text x="53" y="76.6">5.1V</text>
<text x="94.5" y="76.2">SW1</text>
<text x="224.7" y="74.3">ADC7</text>
<text x="245.6" y="74.3">PB3</text>
<text x="245.6" y="76.8">PB4</text>
<text x="26.7" y="81.5">GND</text>
<text x="36.5" y="81.2">+24V</text>
<text x="54.5" y="78.9">D5</text>
<text x="75.4" y="82.8" transform="rotate(-90 75.4 82.8)">GND</text>
<text x="84.5" y="82.5">GND</text>
<text x="112.1" y="81.1" transform="rotate(-90 112.1 81.1)">GND</text>
<text x="124.3" y="83.5">C14</text>
<text x="132.3" y="81.6">C15</text>
<text x="138.5" y="81.5">104</text>
<text x="147.6" y="83.2">C17</text>
<text x="239.5" y="81.9">XTAL1/PB6</text>
<text x="245.6" y="79.4">PB5</text>
<text x="269" y="78.7">16M</text>
<text x="271.9" y="79.8">GND</text>
<text x="27.5" y="85.4">+24V</text>
<text x="48.5" y="86.8">R5</text>
<text x="63.4" y="86.8">R7</text>
<text x="124.8" y="85.5">104</text>
<text x="148.9" y="85.5">104</text>
<text x="239.5" y="84.4">XTAL2/PB7</text>
<text x="245.6" y="89.5">PC0</text>
<text x="257.3" y="85.5">GND</text>
<text x="268.2" y="87.4">Y1</text>
<text x="89.3" y="90.6">Rotary_Encoder_Switch</text>
<text x="135.7" y="92">GND</text>
<text x="245.6" y="92.1">PC1</text>
<text x="245.6" y="94.6">PC2</text>
<text x="245.6" y="97.1">PC3</text>
<text x="245.6" y="99.7">PC4</text>
<text x="266.1" y="98.5">R19</text>
<text x="266.2" y="100.4">10k</text>
<text x="271.8" y="100">RESET</text>
<text x="271.8" y="101.8">SW2A</text>
<text x="239.2" y="104.8">RESET/PC6</text>
<text x="245.6" y="102.2">PC5</text>
<text x="277.6" y="106.6">GND</text>
<text x="60.3" y="111.5">+24V</text>
<text x="245.6" y="109.8">PD0</text>
<text x="245.6" y="112.4">PD1</text>
<text x="163.7" y="118.9">C5</text>
<text x="245.6" y="117.5">PD3</text>
<text x="245.6" y="114.9">PD2</text>
<text x="266.8" y="119.9">GND</text>
<text x="278.3" y="116.1" transform="rotate(-90 278.3 116.1)">G 5 T R</text>
<text x="43.8" y="120.9">10k</text>
<text x="44.7" y="123">R2</text>
<text x="163.9" y="121.6">104</text>
<text x="245.6" y="125.1">PD6</text>
<text x="245.6" y="120">PD4</text>
<text x="245.6" y="122.5">PD5</text>
<text x="274.5" y="120.8">SerialPort1</text>
<text x="30.3" y="132">MMBT5551L</text>
<text x="41.2" y="126">R3</text>
<text x="42.6" y="127.9">4.7k</text>
<text x="64.8" y="131">Q2</text>
<text x="65" y="128.7">AO4407A</text>
<text x="126.6" y="130.7">10K</text>
<text x="126.7" y="129">R12</text>
<text x="158.6" y="132">SGM8521</text>
<text x="170.8" y="126.7" transform="rotate(-90 170.8 126.7)">GND</text>
<text x="237.5" y="131.6" transform="rotate(-90 237.5 131.6)">GND</text>
<text x="241.3" y="131.6" transform="rotate(-90 241.3 131.6)">GND</text>
<text x="243.8" y="131.6" transform="rotate(-90 243.8 131.6)">GND</text>
<text x="245.6" y="127.6">PD7</text>
<text x="25.3" y="135.3">4.7k</text>
<text x="25.3" y="133.5">R1</text>
<text x="35.5" y="135.2">Q1</text>
<text x="75.1" y="137.2">1</text>
<text x="83.2" y="137.2">5</text>
<text x="89" y="135.2">0R</text>
<text x="89.4" y="133.4">R4</text>
<text x="97.1" y="137.1">GND</text>
<text x="138.1" y="132.5">C3</text>
<text x="138.3" y="135">222</text>
<text x="151.9" y="133.7">+</text>
<text x="154.9" y="134.2" transform="rotate(-90 154.9 134.2)">V+</text>
<text x="168.8" y="132.1">U3</text>
<text x="219.2" y="136.4">ATmega328-AU</text>
<text x="235.7" y="137.6">U5</text>
<text x="73.8" y="141">2</text>
<text x="84.5" y="141">4</text>
<text x="243.3" y="142.8">0R</text>
<text x="243.5" y="140.3">R11</text>
<text x="74" y="147.9">GND</text>
<text x="78.5" y="148.4">U6</text>
<text x="80.3" y="144.9" transform="rotate(-90 80.3 144.9)">3</text>
<text x="91.7" y="146.1">D1</text>
<text x="92.2" y="144.1">1N4148</text>
<text x="134.8" y="145.8">GND</text>
<text x="143" y="147.5">R13</text>
<text x="159.1" y="148.3">R15</text>
<text x="39.3" y="151.9">GND</text>
<text x="83.9" y="151.9">GX12-5</text>
<text x="159.2" y="150.2">390K</text>
<text x="241.4" y="150.7" transform="rotate(-90 241.4 150.7)">GND</text>
<text x="161.9" y="167.7">0R</text>
<text x="161.9" y="165.7">R14</text>
<text x="157.3" y="174">GND</text>
</g>
<g font-size="1.8" fill="#0000c2">
<text x="29" y="24.4">10UF 35V,X7R</text>
<text x="66" y="29.6">10uH 0420</text>
<text x="81.9" y="29.5">6.0V</text>
<text x="15.2" y="36.4">35V,X7R</text>
<text x="66.6" y="41.1">14K 1%</text>
<text x="100.7" y="39">16V</text>
<text x="78.1" y="44.4">16V,X7R</text>
<text x="146.2" y="42">16V</text>
<text x="66.9" y="50.3">2.2K 1%</text>
<text x="189" y="78.6">0</text>
<text x="189" y="80.6">1</text>
<text x="189" y="82.7">2</text>
<text x="45.1" y="84.3">1% 68K</text>
<text x="63.5" y="84.2">10K 1%</text>
<text x="189" y="84.8">3</text>
<text x="189" y="86.8">4</text>
<text x="189" y="88.9">5</text>
<text x="189" y="90.9">6</text>
<text x="189" y="93">7</text>
<text x="189" y="95">8</text>
<text x="189" y="97.1">9</text>
<text x="189" y="99.2">10</text>
<text x="189" y="101.2">11</text>
<text x="189" y="103.3">12</text>
<text x="189" y="105.3">13</text>
<text x="189" y="107.4">A0</text>
<text x="189" y="109.4">A1</text>
<text x="189" y="111.5">A2</text>
<text x="189" y="113.6">A3</text>
<text x="227.8" y="112.5">Timer0 5/6</text>
<text x="83.7" y="118.9">1-T12+</text>
<text x="189" y="115.6">A4</text>
<text x="189" y="117.7">A5</text>
<text x="189" y="119.7">A6</text>
<text x="227.8" y="114.5">Timer1 9/10</text>
<text x="227.8" y="116.6">Timer2 3/11</text>
<text x="62.7" y="126">S</text>
<text x="83.7" y="120.9">2-T12-</text>
<text x="83.7" y="123">3-T12-</text>
<text x="83.7" y="125.1">4-SLEEP</text>
<text x="189" y="121.8">A7</text>
<text x="55.1" y="129">1 G</text>
<text x="64.8" y="126.9">PMOS</text>
<text x="83.7" y="127.1">5-EARTH</text>
<text x="158.1" y="129.8">SMG8521XN5</text>
<text x="62.7" y="133.6">D</text>
<text x="139.2" y="149.6">1% 1K</text>
<text x="158.6" y="152.3">0.1%</text>
</g>
<text font-size="1.8" fill="#008400" x="239.1" y="60.6" transform="rotate(-90 239.1 60.6)">18</text>
</svg>
